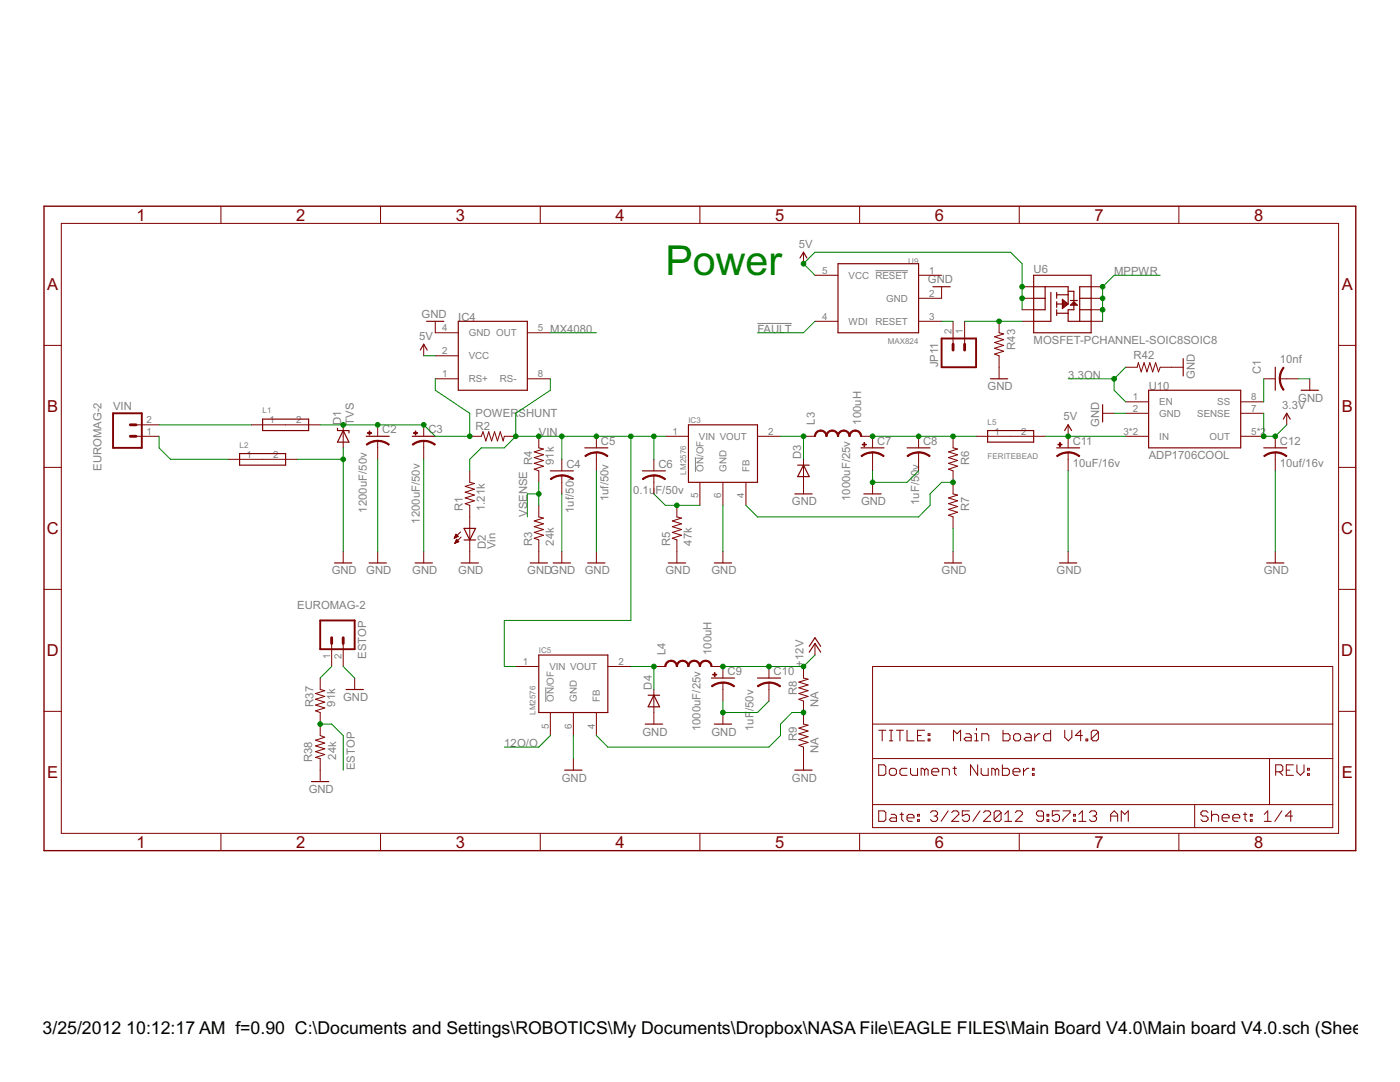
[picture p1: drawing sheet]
<svg xmlns="http://www.w3.org/2000/svg" width="279mm" height="216mm" viewBox="0 0 279 216" stroke-linecap="round" stroke-linejoin="round" font-family="sans-serif">
<path d="M174.7 54h6.5M151.2 64.5h6.8M138.8 91.2v2.9M108.9 137.1v3" fill="none" stroke="#808080" stroke-width=".2"/>
<path d="M8.8 41.1h261.8v128.6h-261.8z" fill="none" stroke="#800000" stroke-width=".28"/>
<g fill="none" stroke="#800000" stroke-width=".2">
<path d="M12.2 44.6h254.9v121.7h-254.9zM44.1 41.1v3.5M75.9 41.1v3.5M107.8 41.1v3.5M139.7 41.1v3.5M160.4 50.3v2.3M162.6 54.9h4.6M171.6 41.1v3.5M183.3 54.9h4.6M187.9 57.2v2.3h-4.6M203.4 41.1v3.5M204 59.5h2.3"/>
<path d="M204 57.2h2.3M217.8 59.5h2.2M217.8 57.2h2.2M235.3 41.1v3.5M8.8 68.9h3.4M84.6 68.7v2.3M86.9 64.1v2.3h4.6M86.9 75.6h4.6M86.9 71h4.6M105.2 75.6h4.6M105.2 66.4h4.6M162.6 64.1h4.6"/>
<path d="M183.3 64.1h4.6M190.2 64.1v4.6M192.5 64.1v4.6M199.4 64.1v2.3l.9 .2-1.8 .6 1.8 .6-1.8 .5 1.8 .6-1.8 .6 1.8 .6-1.8 .6 .9 .3v4.6M204 64.1h2.3M204 61.8h2.3M217.8 64.1h2.2M217.8 61.8h2.2M224.6 73.3h2.3l.3-.9 .6 1.8 .5-1.8 .6 1.8 .6-1.8 .5 1.8 .6-1.8 .6 1.8 .3-.9h4.6M252.2 75.6h2.3M255.4 75.6h3.7M261.4 75.6v2.3"/>
<path d="M267.1 68.9h3.5M8.8 93.3h3.4M27.2 87.1h4.5M27.2 84.8h4.5M45.5 91.7h13.8M50.1 84.8h13.8M68.5 84.8v4.6M75.4 84.8v2.3M75.4 88v3.7M84.6 84.8v2.3M84.6 88v3.7M93.7 87.1h2.4l.3-1 .6 1.9 .5-1.9 .6 1.9 .6-1.9 .6 1.9 .5-1.9 .6 1.9 .2-.9h2.3"/>
<path d="M93.7 94v2.2l1 .3-1.9 .5 1.9 .6-1.9 .6 1.9 .6-1.9 .6 1.9 .5-1.9 .6 .9 .3v11.5M107.5 87.1v2.3l1 .2-1.9 .6 1.9 .5-1.9 .6 1.9 .6-1.9 .6 1.9 .5-1.9 .6 .9 .4v2.2M112.1 91.7v2.3M112.1 94.9v3.7M119 87.1v2.3M119 90.3v3.7M130.5 91.7v2.3M130.5 94.9v3.7M132.8 87.1h4.6M139.7 96.2v4.6M144.3 96.2v4.6M148.9 96.2v4.6"/>
<path d="M151.2 87.1h4.6M160.4 87.1h2.2M160.4 91.7v6.9M171.8 87.1h2.3v2.3M174.1 90.3v3.7M174.1 96.2v2.4M183.3 87.1v2.3M183.3 90.3v3.7M190.2 87.1v2.3l.9 .2-1.8 .6 1.8 .5-1.8 .6 1.8 .6-1.8 .6 1.8 .5-1.8 .6 .9 .4v4.6l.9 .2-1.8 .6 1.8 .5-1.8 .6 1.8 .6-1.8 .5 1.8 .6-1.8 .6 .9 .3v2.3M194.8 87.1h13.8M213.2 84.8v4.6M213.2 90.3v3.7"/>
<path d="M220 82.5h2.4M224.6 87.1h4.6M224.6 82.5h4.6M224.6 80.2h4.6M247.6 87.1h4.6M247.6 82.5h4.6M247.6 80.2h4.6M254.5 87.1v2.3M254.5 90.3v3.7M256.8 82.5v2.3M267.1 93.3h3.5M8.8 117.6h3.4"/>
<path d="M68.5 110v2.3M75.4 110v2.3M84.6 110v2.3M90.7 107.4h.1M90.7 107.3h.2M90.7 107.2h.4M90.8 107.1h.6M90.8 108.4h.2M90.8 107h.6M90.8 108.2h.4M90.9 106.8h.4M90.9 108.1h.5"/>
<path d="M90.9 106.7h.3M90.9 108h.6M91 106.6h.1M91 107.9h.4M91 106.6l.5 .4-.8 .4zM91 107.8h.3M91.1 107.7h.1M91.1 107.6l.5 .5-.8 .3zM91.9 106.1l-1.2 1.3M92 107.2l-1.2 1.2M107.5 100.8v2.3l1 .3-1.9 .5 1.9 .6-1.9 .6 1.9 .6-1.9 .5 1.9 .6-1.9 .6 .9 .3v4.6M112.1 110v2.3"/>
<path d="M119 110v2.3M135.1 100.8v2.3l.9 .3-1.8 .5 1.8 .6-1.8 .6 1.8 .6-1.8 .5 1.8 .6-1.8 .6 .9 .3v4.6M144.3 110v2.3M190.2 110v2.3M213.2 110v2.3M254.5 110v2.3M267.1 117.6h3.5M63.9 135.3v2.3l.9 .2-1.8 .6 1.8 .6-1.8 .5 1.8 .6-1.8 .6 1.8 .6-1.8 .5 .9 .4v4.6l.9 .3-1.8 .6 1.8 .6-1.8 .5 1.8 .6-1.8 .6 1.8 .6-1.8 .5 .9 .3v4.6M66.2 128.4v4.6M68.5 128.4v4.6M70.8 135.3v2.3M102.9 133h4.6"/>
<path d="M121.3 133h4.6M130.5 133h2.3M130.5 137.6v6.9M142 133h2.3v2.3M144.3 136.2v3.7M153.5 133v2.3M153.5 136.2v3.7M160.4 133v2.3l.9 .2-1.9 .6 1.9 .6-1.9 .5 1.9 .6-1.9 .6 1.9 .6-1.9 .5 1 .4v4.6l.9 .2-1.9 .6 1.9 .6-1.9 .5 1.9 .6-1.9 .6 1.9 .5-1.9 .6 1 .4v4.6M162.6 128.4v2.3M174.1 133h91.9v32.1h-91.9zM8.8 141.9h3.4M109.8 142.2v4.6"/>
<path d="M114.4 142.2v4.6M114.4 151.4v2.3M119 142.2v4.6M144.3 142.2v2.3M174.1 151.4h91.9M174.1 144.5h91.9M175.4 152.6h1l.4 .4v1.4l-.4 .3h-1zM175.4 145.7h1.4M176.1 145.7v2.1M177.5 153.7l.3-.4h.7l.4 .4v.7l-.4 .3h-.7l-.3-.3zM177.5 145.7h.7M177.5 147.8h.7"/>
<path d="M177.8 145.7v2.1M178.9 145.7h1.4M179.6 145.7v2.1M181 145.7v2.1h1.4M181 153.3h-1l-.4 .4v.7l.4 .3h1M181.7 153.3v1.1l.4 .3h1v-1.4M183.1 146.8h.7M184.5 145.7h-1.4v2.1h1.4M184.5 153.7l-.3-.4h-.4v1.4M184.5 153.7l.4-.4 .3 .4v1M184.5 153.7v1M185.2 147.5h.4v.3h-.4z"/>
<path d="M185.2 146.4h.4v.4h-.4zM185.9 154h1.4v-.3l-.3-.4h-.7l-.4 .4v.7l.4 .3h.7M188.1 154.7v-1.4h1l.4 .4v1M190.2 153.3h.7M190.3 147.8v-2.1l.7 .7 .7-.7v2.1M190.5 153v1.4l.4 .3M192.8 146.4h.7l.3 .4v1h-1l-.4-.3 .4-.4h1M194.5 147.8h.7M194.5 146.4h.4v1.4M194.9 145.4v.3M195.1 152.6v2.1l-1.4-2.1v2.1M195.8 153.3v1.1l.4 .3h1v-1.4"/>
<path d="M195.9 147.8v-1.4h1.1l.3 .4v1M198.6 153.7l-.3-.4h-.4v1.4M198.6 153.7v1M198.6 153.7l.4-.4 .3 .4v1M200 152.6v2.1h1.1l.3-.3v-.7l-.3-.4h-1.1M200.2 145.7v2.1h1l.4-.3v-.7l-.4-.4h-1M202.2 154h1.4v-.3l-.4-.4h-.7l-.3 .4v.7l.3 .3h.7M202.6 146.4h.7l.4 .4v.7l-.4 .3h-.7l-.3-.3v-.7zM204.3 153.3v1.4M204.7 146.4h.7l.4 .4v1h-1.1l-.3-.3 .3-.4h1.1M205.3 153.3h-.3l-.7 .7M206 154.4h.4v.3h-.4z"/>
<path d="M206 153.3h.4v.4h-.4zM206.5 146.4v1.4M207.6 146.4h-.4l-.7 .7M209.7 145.7v2.1h-1.1l-.3-.3v-.7l.3-.4h1.1M212.5 145.7v1.4l.7 .7 .7-.7v-1.4M216 146.8h-1.4l1.1-1.1v2.1M216.7 147.5h.4v.3h-.4zM219.2 146.1l-.4-.4h-.7l-.3 .4v1.4M219.2 146.1v1.4l-.4 .3h-.7l-.3-.3M219.2 146.1l-1.4 1.4M253.4 151.4v9.1M254.6 154h1.1l.3-.3v-.7l-.3-.4h-1.1v2.1"/>
<path d="M255.3 154l.7 .7M256.7 153.7h.7M258.1 152.6h-1.4v2.1h1.4M258.8 152.6v1.4l.7 .7 .7-.7v-1.4M260.9 154.4h.4v.3h-.4zM260.9 153.3h.4v.4h-.4zM267.1 141.9h3.5M44.1 166.3v3.4M75.9 166.3v3.4M107.8 166.3v3.4M139.7 166.3v3.4M171.6 166.3v3.4"/>
<path d="M174.1 160.5h91.9M175.4 161.8h1l.4 .3v1.5l-.4 .3h-1zM177.8 162.5h.7l.4 .3v1.1h-1.1l-.3-.3 .3-.4h1.1M179.6 162.5h.7M180 162.1v1.5l.3 .3M181 163.2h1.4v-.4l-.3-.3h-.7l-.4 .3v.8l.4 .3h.7M183.1 163.6h.4v.3h-.4zM183.1 162.5h.4v.3h-.4zM185.7 162.1l.4-.3h.7l.3 .3v.4l-.3 .3M186.4 162.8h.4M186.8 162.8l.3 .4v.4l-.3 .3h-.7l-.4-.3M189.2 161.8l-1.4 2.1"/>
<path d="M189.9 162.1l.4-.3h.7l.3 .3v.4l-1.4 1.4h1.4M193.5 161.8h-1.5v1l.7-.3h.4l.4 .3v.8l-.4 .3h-.7l-.4-.3M195.6 161.8l-1.4 2.1M196.3 162.1l.3-.3h.7l.4 .3v.4l-1.4 1.4h1.4M199.8 162.1v1.5l-.3 .3h-.8l-.3-.3M199.8 162.1l-.3-.3h-.8l-.3 .3v1.5M199.8 162.1l-1.4 1.5M200.5 163.9h1.4M200.5 162.5l.7-.7v2.1M202.6 162.1l.4-.3h.7l.3 .3v.4l-1.4 1.4h1.4M203.4 166.3v3.4M208.3 162.8h-1.1l-.4-.3v-.4l.4-.3h.7l.4 .3v1.5l-.4 .3h-.7l-.4-.3"/>
<path d="M209 163.6h.3v.3h-.3zM209 162.5h.3v.3h-.3zM211.4 161.8h-1.4v1l.7-.3h.4l.3 .3v.8l-.3 .3h-.7l-.4-.3M212.1 161.8h1.5v.3l-1.5 1.5v.3M214.2 163.6h.4v.3h-.4zM214.2 162.5h.4v.3h-.4zM215.3 163.9h1.4M215.3 162.5l.7-.7v2.1M217.4 162.1l.4-.3h.7l.3 .3v.4l-.3 .3M218.1 162.8h.4M218.5 162.8l.3 .4v.4l-.3 .3h-.7l-.4-.3M221.7 162.8h1.4"/>
<path d="M221.7 163.9v-1.4l.7-.7 .7 .7v1.4M223.8 163.9v-2.1l.7 .7 .7-.7v2.1M235.3 166.3v3.4M238.4 160.5v4.6M241.1 162.1l-.4-.3h-.7l-.3 .3v.4l.3 .3h.7l.4 .4v.4l-.4 .3h-.7l-.3-.3M241.8 162.8l.3-.3h.7l.4 .3v1.1M241.8 161.8v2.1M243.9 163.2h1.4v-.4l-.3-.3h-.8l-.3 .3v.8l.3 .3h.8M246 163.2h1.4v-.4l-.3-.3h-.7l-.4 .3v.8l.4 .3h.7M248.1 162.5h.7M248.5 162.1v1.5l.3 .3M249.5 163.6h.4v.3h-.4z"/>
<path d="M249.5 162.5h.4v.3h-.4zM252.3 163.9h1.4M252.3 162.5l.7-.7v2.1M255.8 161.8l-1.4 2.1M257.9 162.8h-1.4l1.1-1v2.1"/>
</g>
<g fill="none" stroke="#800000" stroke-width=".23">
<path d="M159.7 51.5l.7-1.2 .6 1.2M167.2 52.6h16.1v13.8h-16.1zM186.2 57.2h3.4M206.3 54.9h11.5v11.5h-11.5zM206.3 57.2h6.9v3.5M206.3 59.5h2.3M208.6 57.2v4.6h-2.3M209.7 58.4v5.7h-3.4M210.9 58.4v1.1M210.9 58.8h2.3M212 59.7l1.2 1-1.2 .9zM212 60l.9 .7"/>
<path d="M213.2 58.1h1.1v1.9M213.6 60h1.4M215.5 59.5h2.3M217.8 57.2h-2.3v6.9M83.9 69.8l.7-1.1 .7 1.1M85.1 64.1h3.5M91.5 64.1h13.7v13.8h-13.7zM197.7 75.6h3.4M210.9 60.2v1.1M210.9 61.8v1.1M210.9 62.5h2.3M210.9 60.7h1.1"/>
<path d="M212.1 61.3h.1M212.1 60.5l.6 .4M212.2 60.3l.7 .5M212.2 60.7l.4 .3M212.2 61.1l.1 .1M212.2 60.9l.2 .2M214 60.7h.7M214.2 60.6h.3M214.3 60.4h.1M214.3 60.9v.9h-1.1v2.3h4.6M214.3 60.2l.7 .7h-1.4zM215.5 61.8h2.3"/>
<path d="M229.2 77.9h18.4v11.5h-18.4zM236.1 71.6v3.4M254.5 73.3v4.6M259.7 77.9h3.4M47.8 90.5h9.2v2.3h-9.2zM52.4 83.6h9.2v2.3h-9.2zM67.4 85.4v.5h2.2v.5M68.5 85.9l1.1 2.3h-2.2zM73.1 87.1h4.6M82.3 87.1h4.6M109.8 94h4.6M116.7 89.4h4.6"/>
<path d="M128.2 94h4.6M137.4 84.8h13.8v11.4h-13.8zM158.6 98.6h3.5M159.2 92.8h2.3M160.4 92.8l1.1 2.3h-2.3zM171.8 89.4h4.6M172.4 98.6h3.5M181 89.4h4.6M197.1 85.9h9.2v2.3h-9.2zM210.9 89.4h4.6M212.5 85.9l.7-1.1 .7 1.1M220 80.8v3.4"/>
<path d="M252.2 89.4h4.6M256.1 83.6l.7-1.1 .7 1.1M66.8 112.3h3.4M73.7 112.3h3.4M82.8 112.3h3.5M92 112.3h3.5M92.6 105.4h2.3l-1.2 2.3zM92.6 107.7h2.3M105.8 112.3h3.5M110.4 112.3h3.5M117.3 112.3h3.4M133.4 112.3h3.4"/>
<path d="M142.6 112.3h3.4M188.5 112.3h3.4M211.5 112.3h3.4M252.8 112.3h3.4M69.1 137.6h3.4M107.5 130.7h13.8v11.5h-13.8zM129.3 138.7h2.3M130.5 138.7l1.1 2.3h-2.3zM142 135.3h4.6M151.2 135.3h4.6M161.5 130.1l1.1-1.7 1.2 1.7M161.5 129l1.1-1.7 1.2 1.7"/>
<path d="M62.2 156h3.4M112.7 153.7h3.4M128.8 144.5h3.4M142.6 144.5h3.4M158.6 153.7h3.5"/>
</g>
<g fill="#800000" stroke="#800000" stroke-width=".2">
<path d="M254.5 90.1l1.2 .2 1.1 .7-.1 .1-.8-.4-1.4-.3z" fill-rule="evenodd"/>
<path d="M252.2 91l1.1-.6 1.2-.2v.2l-.9 .1-1.3 .6z" fill-rule="evenodd"/>
<path d="M112.1 94.7l1.2 .2 1.1 .6-.1 .2-.8-.5-1.4-.2z" fill-rule="evenodd"/>
<path d="M109.8 95.5l1.1-.5 1.2-.2v.2l-.9 .1-1.2 .6z" fill-rule="evenodd"/>
<path d="M213.2 90.1l1.2 .2 1.1 .7-.2 .1-.8-.4-1.3-.3z" fill-rule="evenodd"/>
<path d="M210.9 91l1.1-.6 1.2-.2v.2l-1.4 .3-.8 .4z" fill-rule="evenodd"/>
<path d="M130.5 94.7l1.2 .2 1.1 .6-.1 .2-.8-.5-1.4-.2z" fill-rule="evenodd"/>
<path d="M128.2 95.5l1.1-.5 1.2-.2v.2l-.9 .1-1.3 .6z" fill-rule="evenodd"/>
<path d="M162.9 86.2l.9-.4v.2l-.7 .3-.3 .8h-.3z" fill-rule="evenodd"/>
<path d="M163.8 85.8a1.23 1.23 0 0 1 1.3 1.3h-.3l-.1-.5-.4-.4-.5-.2z" fill-rule="evenodd"/>
<path d="M165.2 86.2l.7-.4h.2v.2a1.01 1.01 0 0 0-1 1.1h-.3v-.2z" fill-rule="evenodd"/>
<path d="M166.1 85.8a1.26 1.26 0 0 1 1.3 1.3h-.3l-.3-.8-.7-.3z" fill-rule="evenodd"/>
<path d="M167.5 86.2l.9-.4v.2l-.7 .3-.3 .8h-.3z" fill-rule="evenodd"/>
<path d="M168.4 85.8a1.23 1.23 0 0 1 1.3 1.3h-.3l-.1-.5-.4-.4-.5-.2z" fill-rule="evenodd"/>
<path d="M169.8 86.2l.7-.4h.2v.2a1.01 1.01 0 0 0-1 1.1h-.3v-.2z" fill-rule="evenodd"/>
<path d="M170.7 85.8a1.26 1.26 0 0 1 1.3 1.3h-.3l-.1-.5-.4-.4-.5-.2z" fill-rule="evenodd"/>
<path d="M133 132.1l.9-.4v.3l-.7 .3-.3 .7h-.2v-.4z" fill-rule="evenodd"/>
<path d="M133.9 131.7a1.26 1.26 0 0 1 1.3 1.3h-.2l-.3-.7-.8-.3z" fill-rule="evenodd"/>
<path d="M135.3 132.1l.9-.4v.3l-.7 .3-.3 .7h-.2v-.4z" fill-rule="evenodd"/>
<path d="M136.2 131.7a1.23 1.23 0 0 1 1.3 1.3h-.2l-.3-.7-.8-.3z" fill-rule="evenodd"/>
<path d="M137.6 132.1l.9-.4v.3l-.7 .3-.3 .7h-.2v-.4z" fill-rule="evenodd"/>
<path d="M138.5 131.7a1.26 1.26 0 0 1 1.3 1.3h-.2l-.3-.7-.8-.3z" fill-rule="evenodd"/>
<path d="M139.9 132.1l.9-.4v.3l-.7 .3-.3 .7h-.2v-.4z" fill-rule="evenodd"/>
<path d="M140.8 131.7a1.23 1.23 0 0 1 1.3 1.3h-.2l-.3-.7-.8-.3z" fill-rule="evenodd"/>
<path d="M119 90.1l1.2 .2 1.1 .7-.1 .1-.8-.4-1.4-.3z" fill-rule="evenodd"/>
<path d="M116.7 91l1.1-.6 1.2-.2v.2l-.9 .1-1.2 .6z" fill-rule="evenodd"/>
<path d="M75.4 87.9l1.2 .2 1.1 .5-.1 .2-1.3-.6-.9-.1z" fill-rule="evenodd"/>
<path d="M73.1 88.6l1.1-.5 1.2-.2v.2l-1.4 .3-.8 .4z" fill-rule="evenodd"/>
<path d="M84.6 87.9l1.2 .2 1.1 .5-.2 .2-1.2-.6-.9-.1z" fill-rule="evenodd"/>
<path d="M82.3 88.6l1.1-.5 1.2-.2v.2l-1.4 .3-.8 .4z" fill-rule="evenodd"/>
<path d="M174.1 90.1l1.3 .2 1 .7-.1 .1-.8-.4-1.4-.3z" fill-rule="evenodd"/>
<path d="M171.8 91l1.1-.6 1.2-.2v.2l-.9 .1-1.2 .6z" fill-rule="evenodd"/>
<path d="M144.3 136.1l1.2 .2 1.1 .6-.1 .2-.9-.5-1.3-.3z" fill-rule="evenodd"/>
<path d="M142 136.9l1.1-.6 1.2-.2v.2l-1.4 .3-.8 .5z" fill-rule="evenodd"/>
<path d="M183.3 90.1l1.3 .2 1 .7-.1 .1-.8-.4-1.4-.3z" fill-rule="evenodd"/>
<path d="M181 91l1.1-.6 1.2-.2v.2l-.9 .1-1.2 .6z" fill-rule="evenodd"/>
<path d="M153.5 136.1l1.2 .2 1.1 .6-.2 .2-.8-.5-1.3-.3z" fill-rule="evenodd"/>
<path d="M151.2 136.9l1.1-.6 1.2-.2v.2l-1.4 .3-.8 .5z" fill-rule="evenodd"/>
<path d="M256.1 73.3l.2 .1-.5 .8-.3 1.4h-.2l.2-1.2z" fill-rule="evenodd"/>
<path d="M255.3 75.6h.2l.3 1.3 .5 .8-.2 .2-.6-1.1z" fill-rule="evenodd"/>
</g>
<g fill="#800000" stroke="#800000" stroke-width=".2">
<path d="M211.1 88.6h.8v.2h-.8z"/>
<path d="M211.5 88.3h.1v.8h-.1z"/>
<path d="M73.3 86.3h.8v.2h-.8z"/>
<path d="M73.7 86h.1v.8h-.1z"/>
<path d="M82.5 86.3h.8v.2h-.8z"/>
<path d="M82.9 86h.1v.8h-.1z"/>
<path d="M172.1 88.6h.8v.2h-.8z"/>
<path d="M172.4 88.3h.2v.8h-.2z"/>
<path d="M142.2 134.6h.8v.1h-.8z"/>
<path d="M142.6 134.2h.1v.8h-.1z"/>
</g>
<path d="M187.9 67.5h6.9v5.8h-6.9zM22.6 82.5h5.7v6.9h-5.7zM63.9 123.8h6.9v5.7h-6.9z" fill="none" stroke="#800000" stroke-width=".38"/>
<path d="M190.2 68.7v1.1M192.5 68.7v1.1M26 84.8h1.2M26 87.1h1.2M66.2 127.3v1.1M68.5 127.3v1.1" fill="none" stroke="#800000" stroke-width=".57"/>
<g fill="none" stroke="#008000" stroke-width=".2">
<path d="M162.6 54.9l-2.2-2.3 2.2-2.3h39.1l2.3 2.3v9.2M231.5 54.9h-9.1l-2.4 2.3v6.9M84.6 71h2.3M86.9 75.6v2.3l6.8 4.6v4.6h-6.8l-2.3-2.3h-20.7M109.8 75.6v2.3l-6.9 4.6v4.6M109.8 66.4h9.2M162.6 64.1l-2.2 2.3h-9.2M187.9 64.1h2.3M192.5 64.1h11.5M213.2 75.6h9.2M222.4 75.6v2.3l2.2 2.3M224.6 73.3l-2.2 2.3"/>
<path d="M252.2 75.6v4.6M259.1 75.6h2.3M31.7 84.8h18.4M31.7 87.1v2.3l2.3 2.3h11.5M59.3 91.7h9.2M68.5 89.4v20.6M75.4 91.7v18.3M84.6 91.7v18.3M102.9 87.1h29.9M102.9 87.1l-2.3 2.3h-4.5l-2.4 2.3v2.3M107.5 96.2v4.6M107.5 98.6h-2.3v4.5"/>
<path d="M112.1 87.1v4.6M112.1 98.6v11.4M119 94v16M125.9 87.1v36.7h-25.3v9.2h2.3M130.5 87.1v4.6M130.5 98.6l2.3 2.2h6.9M155.8 87.1h4.6v4.6M174.1 87.1h20.7M174.1 94v2.2h6.9l2.3-2.2M190.2 96.2h-2.3l-2.3 2.4v2.2l-2.3 2.3h-32.1l-2.3-2.3M208.6 87.1h16M213.2 94v16"/>
<path d="M222.4 82.5h2.2M252.2 82.5v4.6h2.3l2.3-2.3M254.5 94v16M144.3 100.8v9.2M190.2 105.4v4.6M66.2 133l-2.3 2.3M68.5 133l2.3 2.3M125.9 133h4.6v4.6M144.3 139.9v2.3h6.9l2.3-2.3M162.6 130.7l-2.2 2.3h-16.1M63.9 144.5h2.3l2.3 2.3v6.9M109.8 146.8l-2.3 2.3h-6.9"/>
<path d="M114.4 146.8v4.6M160.4 142.2h-2.3l-2.3 2.3v2.3l-2.3 2.3h-32.2l-2.3-2.3"/>
</g>
<g fill="#008000" stroke="#008000" stroke-width=".2">
<circle cx="107.5" cy="87.1" r=".47"/>
<circle cx="112.1" cy="87.1" r=".47"/>
<circle cx="119" cy="87.1" r=".47"/>
<circle cx="125.9" cy="87.1" r=".47"/>
<circle cx="130.5" cy="87.1" r=".47"/>
<circle cx="102.9" cy="87.1" r=".47"/>
<circle cx="213.2" cy="87.1" r=".47"/>
<circle cx="160.4" cy="52.6" r=".47"/>
<circle cx="204" cy="57.2" r=".47"/>
<circle cx="204" cy="59.5" r=".47"/>
<circle cx="254.5" cy="87.1" r=".47"/>
<circle cx="252.2" cy="87.1" r=".47"/>
<circle cx="107.5" cy="98.6" r=".47"/>
<circle cx="63.9" cy="144.5" r=".47"/>
<circle cx="93.7" cy="87.1" r=".47"/>
<circle cx="75.4" cy="84.8" r=".47"/>
<circle cx="84.6" cy="84.8" r=".47"/>
<circle cx="68.5" cy="84.8" r=".47"/>
<circle cx="135.1" cy="100.8" r=".47"/>
<circle cx="130.5" cy="133" r=".47"/>
<circle cx="160.4" cy="87.1" r=".47"/>
<circle cx="190.2" cy="96.2" r=".47"/>
<circle cx="160.4" cy="142.2" r=".47"/>
<circle cx="160.4" cy="133" r=".47"/>
<circle cx="144.3" cy="133" r=".47"/>
<circle cx="153.5" cy="133" r=".47"/>
<circle cx="68.5" cy="91.7" r=".47"/>
<circle cx="174.1" cy="96.2" r=".47"/>
<circle cx="144.3" cy="142.2" r=".47"/>
<circle cx="183.3" cy="87.1" r=".47"/>
<circle cx="174.1" cy="87.1" r=".47"/>
<circle cx="190.2" cy="87.1" r=".47"/>
<circle cx="222.4" cy="75.6" r=".47"/>
<circle cx="199.4" cy="64.1" r=".47"/>
<circle cx="220" cy="61.8" r=".47"/>
<circle cx="220" cy="59.5" r=".47"/>
<circle cx="220" cy="57.2" r=".47"/>
</g>
<text font-size="9.2" fill="#008000" x="132.8" y="54.9">Power</text>
<g font-size="4">
<text x="8.5" y="206.4">3/25/2012</text>
<text x="25.2" y="206.4">10:12:17 AM f=0.90 C:\Documents and Settings\ROBOTICS\My Documents\Dropbox\NASA File\EAGLE FILES\Main Board V4.0\Main board V4.0.sch (Sheet: 1/4)</text>
</g>
<g font-size="3.7" fill="#800000">
<text x="27.3" y="44">1</text>
<text x="59.1" y="44">2</text>
<text x="91" y="44">3</text>
<text x="122.8" y="44">4</text>
<text x="154.7" y="44">5</text>
<text x="186.6" y="44">6</text>
<text x="218.4" y="44">7</text>
<text x="250.3" y="44">8</text>
<text x="9.4" y="57.9">A</text>
<text x="267.8" y="57.9">A</text>
<text x="9.4" y="82.3">B</text>
<text x="267.8" y="82.3">B</text>
<text x="9.3" y="106.6">C</text>
<text x="267.7" y="106.6">C</text>
<text x="9.3" y="130.9">D</text>
<text x="267.7" y="130.9">D</text>
<text x="9.4" y="155.3">E</text>
<text x="267.8" y="155.3">E</text>
<text x="27.3" y="169.2">1</text>
<text x="59.1" y="169.2">2</text>
<text x="91" y="169.2">3</text>
<text x="122.8" y="169.2">4</text>
<text x="154.7" y="169.2">5</text>
<text x="186.6" y="169.2">6</text>
<text x="218.4" y="169.2">7</text>
<text x="250.3" y="169.2">8</text>
</g>
<g font-size="2.5" fill="#808080">
<text x="159.4" y="49.4">5V</text>
<text x="185.2" y="56.5">GND</text>
<text x="206.3" y="54.5">U6</text>
<text x="222.4" y="54.9">MPPWR</text>
<text x="84.1" y="63.4">GND</text>
<text x="91.5" y="64.1">IC4</text>
<text x="83.6" y="67.8">5V</text>
<text x="109.8" y="66.4">MX4080</text>
<text x="151.2" y="66.4">FAULT</text>
<text x="202.6" y="69.8" transform="rotate(-90 202.6 69.8)">R43</text>
<text x="206.3" y="68.7">MOSFET-PCHANNEL-SOIC8SOIC8</text>
<text x="226.2" y="71.7">R42</text>
<text x="187.2" y="73.3" transform="rotate(-90 187.2 73.3)">JP11</text>
<text x="197.1" y="77.9">GND</text>
<text x="213.2" y="75.6">3.3ON</text>
<text x="229.2" y="77.9">U10</text>
<text x="238.4" y="75.6" transform="rotate(-90 238.4 75.6)">GND</text>
<text x="251.6" y="74.7" transform="rotate(-90 251.6 74.7)">C1</text>
<text x="255.4" y="72.5">10nf</text>
<text x="22.6" y="81.8">VIN</text>
<text x="94.9" y="83.2">POWER</text>
<text x="103.5" y="83.2">SHUNT</text>
<text x="212.3" y="83.9">5V</text>
<text x="255.9" y="81.6">3.3V</text>
<text x="259.1" y="80.2">GND</text>
<text x="68.1" y="84.8" transform="rotate(-90 68.1 84.8)">D1</text>
<text x="70.6" y="84.8" transform="rotate(-90 70.6 84.8)">TVS</text>
<text x="76.3" y="86.5">C2</text>
<text x="85.5" y="86.5">C3</text>
<text x="94.9" y="85.7">R2</text>
<text x="107.5" y="87.1">VIN</text>
<text x="119.9" y="88.8">C5</text>
<text x="162.6" y="84.8" transform="rotate(-90 162.6 84.8)">L3</text>
<text x="171.8" y="84.8" transform="rotate(-90 171.8 84.8)">100uH</text>
<text x="175" y="88.8">C7</text>
<text x="184.2" y="88.8">C8</text>
<text x="214.1" y="88.8">C11</text>
<text x="219.4" y="85.2" transform="rotate(-90 219.4 85.2)">GND</text>
<text x="255.4" y="88.8">C12</text>
<text x="20.3" y="94" transform="rotate(-90 20.3 94)">EUROMAG-2</text>
<text x="106.2" y="92.8" transform="rotate(-90 106.2 92.8)">R4</text>
<text x="110.5" y="92.8" transform="rotate(-90 110.5 92.8)">91k</text>
<text x="113" y="93.4">C4</text>
<text x="131.4" y="93.4">C6</text>
<text x="159.9" y="91.7" transform="rotate(-90 159.9 91.7)">D3</text>
<text x="193.4" y="92.8" transform="rotate(-90 193.4 92.8)">R6</text>
<text x="214.1" y="93.2">10uF/16v</text>
<text x="229.2" y="91.7">ADP1706COOL</text>
<text x="255.4" y="93.2">10uf/16v</text>
<text x="92.4" y="102" transform="rotate(-90 92.4 102)">R1</text>
<text x="96.7" y="102" transform="rotate(-90 96.7 102)">1.21k</text>
<text x="121.4" y="100.1" transform="rotate(-90 121.4 100.1)">1uf/50v</text>
<text x="126.4" y="98.7">0.1uF/50v</text>
<text x="158.1" y="100.8">GND</text>
<text x="169.7" y="100" transform="rotate(-90 169.7 100)">1000uF/25v</text>
<text x="171.8" y="100.8">GND</text>
<text x="183.4" y="100.8" transform="rotate(-90 183.4 100.8)">1uF/50v</text>
<text x="193.4" y="102" transform="rotate(-90 193.4 102)">R7</text>
<text x="73.2" y="102.3" transform="rotate(-90 73.2 102.3)">1200uF/50v</text>
<text x="83.8" y="104.5" transform="rotate(-90 83.8 104.5)">1200uF/50v</text>
<text x="105.2" y="103.1" transform="rotate(-90 105.2 103.1)">VSENSE</text>
<text x="114.5" y="102.3" transform="rotate(-90 114.5 102.3)">1uf/50v</text>
<text x="97" y="109.6" transform="rotate(-90 97 109.6)">D2</text>
<text x="98.9" y="109.6" transform="rotate(-90 98.9 109.6)">Vin</text>
<text x="106.2" y="108.9" transform="rotate(-90 106.2 108.9)">R3</text>
<text x="110.5" y="108.9" transform="rotate(-90 110.5 108.9)">24k</text>
<text x="133.7" y="108.9" transform="rotate(-90 133.7 108.9)">R5</text>
<text x="138.1" y="108.9" transform="rotate(-90 138.1 108.9)">47k</text>
<text x="66.2" y="114.6">GND</text>
<text x="73.1" y="114.6">GND</text>
<text x="82.3" y="114.6">GND</text>
<text x="91.5" y="114.6">GND</text>
<text x="105.2" y="114.6">GNDGND</text>
<text x="116.7" y="114.6">GND</text>
<text x="132.8" y="114.6">GND</text>
<text x="142" y="114.6">GND</text>
<text x="187.9" y="114.6">GND</text>
<text x="210.9" y="114.6">GND</text>
<text x="252.2" y="114.6">GND</text>
<text x="59.3" y="121.5">EUROMAG-2</text>
<text x="73.1" y="131.4" transform="rotate(-90 73.1 131.4)">ESTOP</text>
<text x="132.8" y="130.7" transform="rotate(-90 132.8 130.7)">L4</text>
<text x="142" y="130.7" transform="rotate(-90 142 130.7)">100uH</text>
<text x="130.1" y="137.6" transform="rotate(-90 130.1 137.6)">D4</text>
<text x="145.2" y="134.7">C9</text>
<text x="154.4" y="134.7">C10</text>
<text x="160.4" y="133" transform="rotate(-90 160.4 133)">+12V</text>
<text x="62.5" y="141" transform="rotate(-90 62.5 141)">R37</text>
<text x="66.9" y="141" transform="rotate(-90 66.9 141)">91k</text>
<text x="68.5" y="139.9">GND</text>
<text x="150.4" y="141.9" transform="rotate(-90 150.4 141.9)">/50v</text>
<text x="159" y="138.7" transform="rotate(-90 159 138.7)">R8</text>
<text x="163.3" y="141" transform="rotate(-90 163.3 141)">NA</text>
<text x="100.6" y="149.1">12O/O</text>
<text x="128.2" y="146.8">GND</text>
<text x="139.8" y="145.9" transform="rotate(-90 139.8 145.9)">1000uF/25v</text>
<text x="142" y="146.8">GND</text>
<text x="150.4" y="145.9" transform="rotate(-90 150.4 145.9)">1uF</text>
<text x="159" y="147.9" transform="rotate(-90 159 147.9)">R9</text>
<text x="62.3" y="152.1" transform="rotate(-90 62.3 152.1)">R38</text>
<text x="67.1" y="151.6" transform="rotate(-90 67.1 151.6)">24k</text>
<text x="70.8" y="153.7" transform="rotate(-90 70.8 153.7)">ESTOP</text>
<text x="112.1" y="156">GND</text>
<text x="158.1" y="156">GND</text>
<text x="163.3" y="150.2" transform="rotate(-90 163.3 150.2)">NA</text>
<text x="61.6" y="158.3">GND</text>
</g>
<g font-size="2.2" fill="#808080">
<text x="164" y="54.6">5</text>
<text x="169.4" y="55.6">VCC RESET</text>
<text x="185.4" y="54.6">1</text>
<text x="185.4" y="59.2">2</text>
<text x="164" y="63.8">4</text>
<text x="169.4" y="64.8">WDI RESET</text>
<text x="176.9" y="60.2">GND</text>
<text x="185.4" y="63.8">3</text>
<text x="88.3" y="70.7">2</text>
<text x="88.3" y="66.1">4</text>
<text x="93.6" y="71.7">VCC</text>
<text x="93.6" y="67.1">GND OUT</text>
<text x="107.3" y="66.1">5</text>
<text x="189.9" y="66.6" transform="rotate(-90 189.9 66.6)">2</text>
<text x="192.2" y="66.6" transform="rotate(-90 192.2 66.6)">1</text>
<text x="88.3" y="75.3">1</text>
<text x="93.6" y="76.3">RS+</text>
<text x="99.8" y="76.3">RS-</text>
<text x="107.3" y="75.3">8</text>
<text x="226.1" y="79.9">1</text>
<text x="226.1" y="82.2">2</text>
<text x="231.4" y="80.9">EN</text>
<text x="231.4" y="83.2">GND</text>
<text x="238.9" y="83.2">SENSE</text>
<text x="242.9" y="80.9">SS</text>
<text x="249.7" y="82.2">7</text>
<text x="249.7" y="79.9">8</text>
<text x="29.3" y="86.7">1</text>
<text x="29.3" y="84.4">2</text>
<text x="53.8" y="84.4">1</text>
<text x="59.1" y="84.4">2</text>
<text x="134.2" y="86.7">1</text>
<text x="139.5" y="87.8">VIN VOUT</text>
<text x="153.3" y="86.7">2</text>
<text x="198.5" y="86.7">1</text>
<text x="203.8" y="86.7">2</text>
<text x="224.2" y="86.7">3*2</text>
<text x="231.4" y="87.8">IN</text>
<text x="241.4" y="87.8">OUT</text>
<text x="249.7" y="86.7">5*2</text>
<text x="49.2" y="91.3">1</text>
<text x="54.5" y="91.3">2</text>
<text x="140.4" y="94.1" transform="rotate(-90 140.4 94.1)">ON/OF</text>
<text x="145" y="94.1" transform="rotate(-90 145 94.1)">GND</text>
<text x="149.6" y="94.1" transform="rotate(-90 149.6 94.1)">FB</text>
<text x="139.4" y="99.4" transform="rotate(-90 139.4 99.4)">5</text>
<text x="144" y="99.4" transform="rotate(-90 144 99.4)">6</text>
<text x="148.5" y="99.4" transform="rotate(-90 148.5 99.4)">4</text>
<text x="65.9" y="131.6" transform="rotate(-90 65.9 131.6)">1</text>
<text x="68.2" y="131.6" transform="rotate(-90 68.2 131.6)">2</text>
<text x="104.3" y="132.7">1</text>
<text x="109.6" y="133.7">VIN VOUT</text>
<text x="123.4" y="132.7">2</text>
<text x="110.5" y="140.1" transform="rotate(-90 110.5 140.1)">ON/OF</text>
<text x="115.1" y="140.1" transform="rotate(-90 115.1 140.1)">GND</text>
<text x="119.7" y="140.1" transform="rotate(-90 119.7 140.1)">FB</text>
<text x="109.5" y="145.4" transform="rotate(-90 109.5 145.4)">5</text>
<text x="114.1" y="145.4" transform="rotate(-90 114.1 145.4)">6</text>
<text x="118.7" y="145.4" transform="rotate(-90 118.7 145.4)">4</text>
</g>
<g font-size="1.8" fill="#808080">
<text x="181.3" y="52.6">U9</text>
<text x="177.2" y="68.7">MAX824</text>
<text x="52.4" y="82.5">L1</text>
<text x="47.8" y="89.4">L2</text>
<text x="137.4" y="84.3">IC3</text>
<text x="197.1" y="84.8">L5</text>
<text x="136.9" y="94.7" transform="rotate(-90 136.9 94.7)">LM2576</text>
<text x="197.1" y="91.7">FERITEBEAD</text>
<text x="107.5" y="130.2">IC5</text>
<text x="106.8" y="142.6" transform="rotate(-90 106.8 142.6)">LM2576</text>
</g>
</svg>
